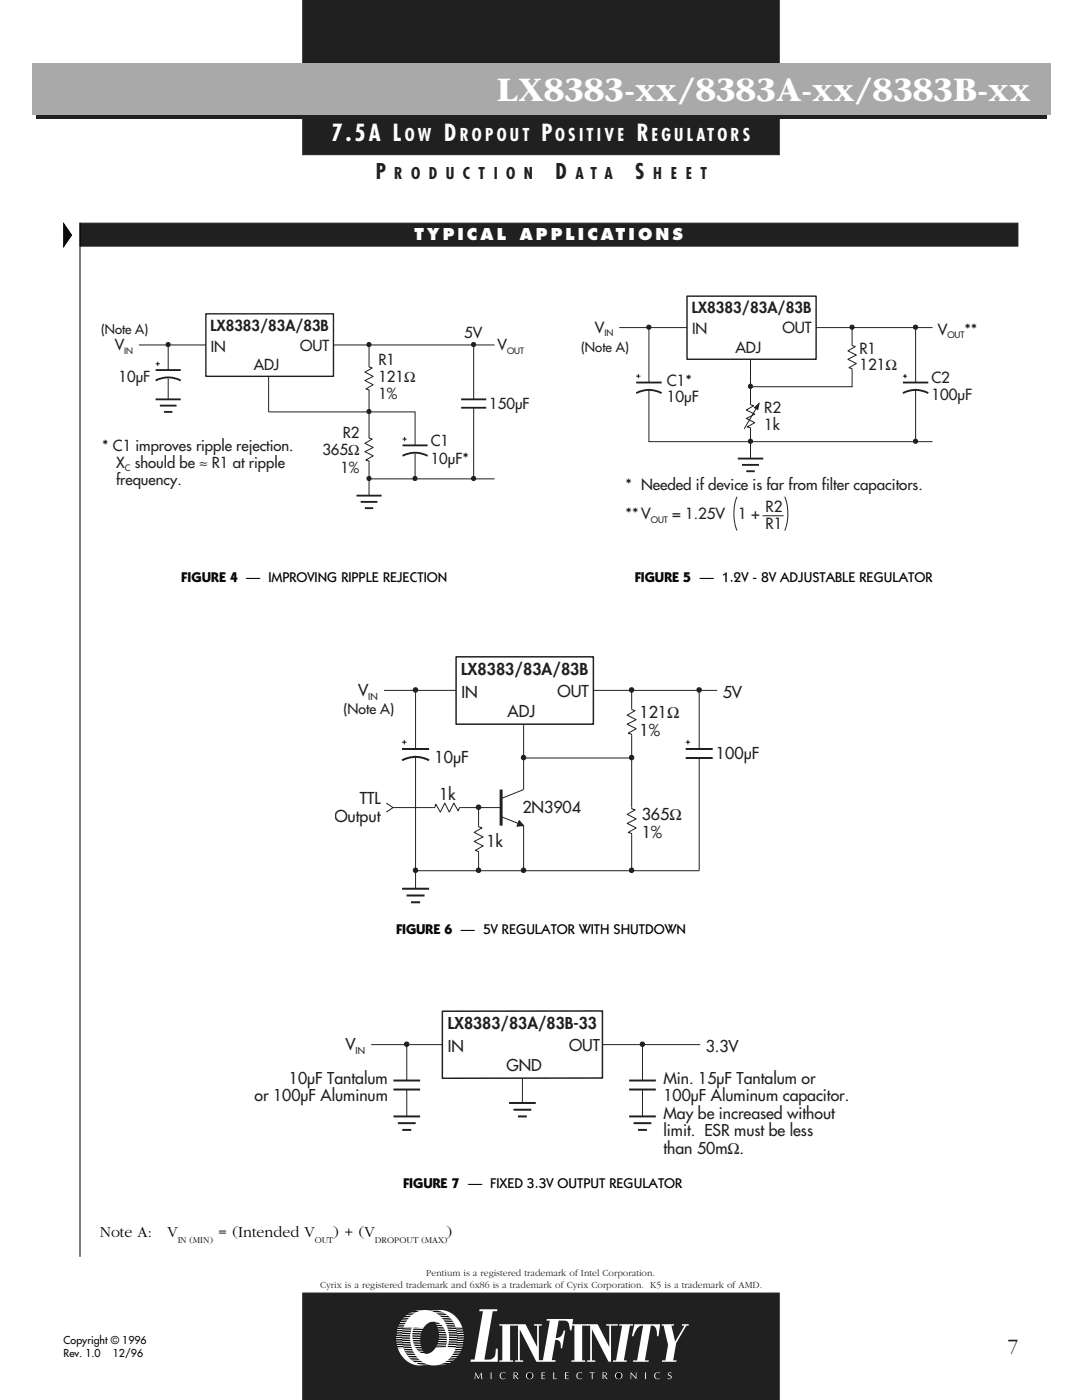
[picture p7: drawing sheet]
<svg xmlns="http://www.w3.org/2000/svg" width="216mm" height="279mm" viewBox="0 0 216 279" stroke-linecap="round" stroke-linejoin="round" font-family="sans-serif">
<path d="M7.1 13.5h201.7v10.3h-201.7z" fill="#231f20"/>
<path d="M60.4 -.1h95.1v31h-95.1z" fill="#231f20" stroke="#231f20" stroke-width=".2"/>
<path d="M6.3 12.7h203.2v10.3h-203.2z" fill="#a8a9ad"/>
<path d="M60.4 258.1h95.1v21.3h-95.1z" fill="#231f20" stroke="#231f20" stroke-width=".2"/>
<g fill="#fff">
<path d="M95.7 261.3h3.5v.4h-.9l-1.7 9.6h.6a1.46 1.46 0 0 0 1.7-1.7v-.4h.4v2.6h-5.4l.1-.5h.7l1.7-9.6h-.8z"/>
<path d="M99.6 264.3h3.2v.3h-1v6.9h.6v.3h-2.8v-.3h.6v-6.9h-.6z"/>
<path d="M109.1 263.2h5.3l-.4 2.3h-.3a1.78 1.78 0 0 0-.9-1.9h-1.3l-.6 3.4a1.49 1.49 0 0 0 1.6-1.5h.3l-.6 3.6h-.3a1.24 1.24 0 0 0-1.1-1.7l-.7 4.1h.8l-.1 .3h-3.4l.1-.3h.8l1.4-7.9h-.6z"/>
<path d="M114 264.3h3.3v.3h-1.1v6.9h.6v.3h-2.8v-.3h.6v-6.9h-.6z"/>
<path d="M123.6 264.3h2.7v.3h-.6l-1.2 6.9h.6l-.1 .3h-2.7v-.3h.6l1.2-6.9h-.6z"/>
<path d="M126.6 264.3h5.1l-.3 2.4h-.3v-.3a1.34 1.34 0 0 0-1.2-1.8l-1.2 6.9h.8l-.1 .3h-3.1v-.3h.8l1.2-6.9a2.02 2.02 0 0 0-1.8 1.8l-.1 .3h-.3z"/>
<path d="M132.1 264.3h2.4v.3h-.5l.7 3.1 1.9-3.1h-.5v-.3h1.3v.3h-.4l-2.1 3.5-.6 3.4h.7v.3h-2.9v-.3h.7l.5-3.1-.9-3.8h-.4z"/>
<path d="M94.9 273.9l.6 1 .6-1 .1 1.3h-.1l-.1-1-.6 1-.5-1-.1 1h-.1z"/>
<path d="M97.9 273.9h.2v1.3h-.2z"/>
<path d="M99.9 274l.5-.1h.5l-.1 .2a.59 .59 0 0 0-.8 .1 .59 .59 0 0 0 0 .8 .59 .59 0 0 0 .8 0 .68 .68 0 0 1-1 0 .68 .68 0 0 1 .1-1z"/>
<path d="M102.5 273.9l.8 .1a.38 .38 0 0 1-.4 .6l.6 .6h-.3l-.5-.6v.6h-.2z"/>
</g>
<path d="M102.7 274h.4l-.1 .4-.3 .1z" fill="#000"/>
<circle cx="105.7" cy="274.6" r=".73" fill="#fff"/>
<path d="M105.3 274.1a.57 .57 0 0 1 .8 .1 .57 .57 0 0 1-.1 .8 .57 .57 0 0 1-.8-.2z" fill="#000"/>
<g fill="#fff">
<path d="M108.1 273.9h.7v.1h-.6v.5h.5v.1h-.5v.5h.6v.1h-.7z"/>
<path d="M110.4 273.9h.2v1.2h.5v.1h-.7z"/>
<path d="M112.8 273.9h.7v.1h-.6v.5h.5v.1h-.5v.5h.6v.1h-.7z"/>
<path d="M115.2 274l.5-.1h.5l-.1 .2a.59 .59 0 0 0-.8 .1 .59 .59 0 0 0 0 .8 .59 .59 0 0 0 .8 0 .68 .68 0 0 1-1 0 .68 .68 0 0 1 .1-1z"/>
<path d="M117.6 273.9h1.1v.1h-.4v1.2h-.2v-1.2h-.5z"/>
<path d="M120.2 273.9l.9 .1a.38 .38 0 0 1-.4 .6l.5 .6h-.2l-.5-.6-.1 .6h-.2z"/>
</g>
<path d="M120.4 274h.5l-.1 .4-.4 .1z" fill="#000"/>
<circle cx="123.4" cy="274.6" r=".73" fill="#fff"/>
<path d="M123.1 274.1a.57 .57 0 0 1 .8 .1 .57 .57 0 0 1-.1 .8 .57 .57 0 0 1-.8-.2z" fill="#000"/>
<g fill="#fff">
<path d="M125.8 273.9l1.1 1v-1h.1v1.3l-1-1v1h-.2z"/>
<path d="M128.7 273.9h.2v1.3h-.2z"/>
<path d="M130.7 274l.6-.1h.4v.2a.59 .59 0 0 0-.8 .1 .59 .59 0 0 0 0 .8 .59 .59 0 0 0 .8 0 .68 .68 0 0 1-1 0 .68 .68 0 0 1 0-1z"/>
<path d="M133.3 274l.4-.1h.3l-.1 .2-.2-.2-.2 .1v.4a.46 .46 0 0 1 .5 .3 .46 .46 0 0 1-.2 .5h-.4l-.2-.1 .1-.1 .3 .2 .2-.2a.47 .47 0 0 0-.4-.5z"/>
<path d="M102.8 264.3h2.1l2.3 4.5v-4.2h-.7v-.3h1.6v.3h-.6v7.2h-.5l-3.3-6.5v6.2h.7v.3h-1.6v-.3h.6v-6.9h-.6z"/>
<path d="M117.2 264.3h2.1l2.3 4.5v-4.2h-.7v-.3h2.4v.3h-1.4v7.2h-.5l-3.3-6.5v6.2h.7v.3h-1.6v-.3h.6v-6.9h-.6z"/>
</g>
<path d="M88.2 265l4-.1a5.9 5.9 0 0 1-2.7 7.2 4.2 4.2 0 0 1-4.5-.7l.3-.5a2.27 2.27 0 0 0 3.1-1.4 4.8 4.8 0 0 0-.2-4.5z" fill="#000"/>
<path d="M92.6 264.9l-5 .2" fill="none" stroke="#fff" stroke-width=".22"/>
<path d="M92.6 265.4l-5.2 .2" fill="none" stroke="#fff" stroke-width=".21"/>
<g fill="none" stroke="#fff" stroke-width=".2">
<path d="M91.9 272.3l-6.3 .2M92 271.8l-6.5 .3M92.1 271.4l-6.5 .2M92.1 270.9l-6.3 .2M92.2 270.5l-6.3 .2M92.2 270l-6.2 .2M92.3 269.5l-6.1 .2M92.3 269.1l-6 .2M92.4 268.6l-5.9 .2M92.5 268.2l-5.9 .2M92.5 267.7l-5.8 .2M92.6 267.2l-5.7 .2"/>
<path d="M92.6 266.8l-5.6 .2M92.6 265.9l-5.3 .1M92.6 266.3l-5.4 .2"/>
</g>
<path d="M84.8 262.7a4.4 4.4 0 0 1 7.4 2.2l-4 .1a2.26 2.26 0 0 0-2.2-1.3 2.26 2.26 0 0 0-2 1.7 4.3 4.3 0 0 0 1.3 5.5l-.3 .5a6.1 6.1 0 0 1-.2-8.7z" fill="#fff"/>
<path d="M80.7 262.8a4.2 4.2 0 0 1 5.9-.2l-.3 .5a2.27 2.27 0 0 0-3.1 1.4 4.8 4.8 0 0 0 .2 4.4l-4 .2a6.2 6.2 0 0 1 1.3-6.3z" fill="#000"/>
<path d="M84 268.8l-5 .2" fill="none" stroke="#fff" stroke-width=".22"/>
<path d="M84.2 268.4l-5.2 .1" fill="none" stroke="#fff" stroke-width=".21"/>
<g fill="none" stroke="#fff" stroke-width=".2">
<path d="M84.3 267.9l-5.3 .2M84.4 267.4l-5.4 .2M84.6 267l-5.6 .2M84.7 266.5l-5.7 .2M84.9 266.1l-5.8 .2M85 265.6l-5.9 .2M85.1 265.1l-5.9 .2M85.3 264.7l-6 .2M85.4 264.2l-6.1 .2M85.5 263.7l-6.1 .3M85.7 263.3l-6.3 .2M85.8 262.8l-6.3 .2"/>
<path d="M86 262.4l-6.5 .2M86 261.4l-6.3 .3M86.1 261.9l-6.5 .2"/>
</g>
<path d="M79.4 269.1l4-.2a2.26 2.26 0 0 0 2.2 1.3 2.26 2.26 0 0 0 2-1.6 4.3 4.3 0 0 0-1.3-5.5l.3-.5a6 6 0 0 1-1.2 9.6 4.5 4.5 0 0 1-6-3.1z" fill="#fff"/>
<path d="M83.7 262.6a4.3 4.3 0 0 1 6.9 1.6 6.4 6.4 0 0 1 .3 4.9l-4-.2a4.5 4.5 0 0 0-.9-5.8 1.98 1.98 0 0 0-2 0zM80.5 264.9l4 .1a4.5 4.5 0 0 0 1 5.8 1.98 1.98 0 0 0 1.9 .1l.3 .5a4.3 4.3 0 0 1-6.9-1.7 6.4 6.4 0 0 1-.3-4.8z" fill="#000"/>
<path d="M80.1 264.9l5.1 .2M86.3 268.8l5 .2" fill="none" stroke="#fff" stroke-width=".22"/>
<path d="M80.1 265.4l5.2 .2M86.1 268.4l5.2 .1" fill="none" stroke="#fff" stroke-width=".21"/>
<g fill="none" stroke="#fff" stroke-width=".2">
<path d="M80.1 266.8l11.2 .4M80.1 266.3l11.2 .4M80.1 265.9l11.1 .4M80.2 267.2l11.1 .4M80.2 267.7l5.8 .2M80.3 268.2l5.8 .2M80.3 268.6l6 .2M80.4 269.1l6 .2M80.5 269.5l6.1 .2M80.5 270l6.2 .2M80.6 270.5l6.2 .2M80.6 270.9l6.4 .2"/>
<path d="M80.7 271.4l6.4 .2M80.7 271.8l6.5 .3M80.8 272.3l6.4 .2M84.2 261.9l6.5 .2M84.3 261.4l6.3 .3M84.3 262.4l6.4 .2M84.5 262.8l6.3 .2M84.6 263.3l6.3 .2M84.7 263.7l6.2 .3M84.9 264.2l6.1 .2M85 264.7l6 .2M85.2 265.1l5.9 .2"/>
<path d="M85.3 265.6l5.8 .2M86 267.9l5.3 .2"/>
</g>
<g fill="#fff">
<path d="M81.7 262.9a4.3 4.3 0 0 1 7.3 1.3 6.1 6.1 0 0 1-1.3 7.2l-.3-.5a4.3 4.3 0 0 0 .1-6.9 2.18 2.18 0 0 0-3 1l-4-.1 .3-.8z"/>
<path d="M83.7 262.6l.3 .5a4.3 4.3 0 0 0-.1 6.8 2.18 2.18 0 0 0 3-1l4 .2a4.5 4.5 0 0 1-4.4 3.4 4.5 4.5 0 0 1-4.4-3.6 6.1 6.1 0 0 1 1.6-6.3z"/>
</g>
<path d="M16 44.5h187.1v4.6h-187.1z" fill="#231f20" stroke="#231f20" stroke-width=".2"/>
<path d="M12.7 44.6l1.6 2.3-1.6 2.3z" fill-rule="evenodd" fill="#000" stroke="#000" stroke-width=".2"/>
<path d="M16 44.4v206.4" fill="none" stroke="#000" stroke-width=".2"/>
<path d="M41.1 62.6h25.4v12.5h-25.4z" fill-rule="evenodd" fill="#fff" stroke="#231f20" stroke-width=".28"/>
<g fill="none" stroke="#231f20" stroke-width=".2">
<path d="M27.7 68.8h13.4M31.1 72.6h.8M31.5 72.2v.8M33.6 68.8v5.1M33.6 75.5v4.2M53.6 75.1v7.1h29.2v6.7M66.5 68.8h32.2M73.6 68.8v4.4l.7 .2-1.5 .9 1.7 .8-1.7 .8 1.7 .9-1.5 .8 .6 .2v9.6l.7 .2-1.5 .9 1.7 .8-1.7 .8 1.7 .9-1.5 .8 .6 .2v6.9M94.5 68.8v10.9M73.6 95.6h25.1M80.3 87.6h.9M80.7 87.2v.9"/>
<path d="M82.8 90.6v5M94.5 81.4v14.2"/>
</g>
<g fill="#231f20" stroke="#231f20" stroke-width=".2">
<circle cx="73.6" cy="68.8" r=".42"/>
<circle cx="73.6" cy="82.1" r=".42"/>
<circle cx="33.5" cy="68.8" r=".42"/>
<circle cx="94.5" cy="68.8" r=".42"/>
<circle cx="94.5" cy="95.5" r=".42"/>
<circle cx="82.8" cy="95.5" r=".42"/>
<circle cx="73.6" cy="95.5" r=".42"/>
</g>
<path d="M31.1 75.9a5.4 5.4 0 0 1 5 0M31.1 79.7h5M31.1 73.9h5M92 79.7h5M31.9 81h3.3M32.7 82.2h1.7M71.1 98.9h5M80.3 91a5.4 5.4 0 0 1 5 0M80.3 88.9h5M92 81.4h5M72 100.2h3.3M72.8 101.4h1.7" fill="none" stroke="#231f20" stroke-width=".37"/>
<path d="M137.1 59.1h25.7v12.6h-25.7z" fill-rule="evenodd" fill="#fff" stroke="#231f20" stroke-width=".28"/>
<g fill="none" stroke="#231f20" stroke-width=".2">
<path d="M123.6 65.4h13.5M127 75.1h.8M127.4 74.7v.8M129.5 77.6v10.5h56.6M129.5 65.4v10.9M149.8 71.7v9.1l.6 .2-1.5 .8 1.7 .9-1.7 .8 1.7 .8-1.5 .9 .7 .2v6.1M162.8 65.4h23.3M170 65.4v3.6l.7 .2-1.5 .8 1.7 .9-1.7 .8 1.7 .8-1.5 .9 .6 .2v3.6h-20.2M180.2 75.1h.8M180.6 74.7v.8M182.7 65.4v10.9M182.7 77.6v10.5"/>
<path d="M147.1 99.1a9.3 9.3 0 0 0 0 6.8M151.4 80.6l-2.9 5M156.6 99.1a9.3 9.3 0 0 1 0 6.8M152.1 102.9h4.3"/>
</g>
<g fill="#231f20" stroke="#231f20" stroke-width=".2">
<path d="M150.6 81.3l.8-.7-.2 1.1z"/>
<circle cx="170" cy="65.3" r=".42"/>
<circle cx="129.5" cy="65.3" r=".42"/>
<circle cx="182.7" cy="65.3" r=".42"/>
<circle cx="182.7" cy="88.1" r=".42"/>
<circle cx="149.7" cy="77.1" r=".42"/>
<circle cx="149.7" cy="88.1" r=".42"/>
</g>
<path d="M127 78.5a5.4 5.4 0 0 1 5 0M127 76.3h5M180.2 78.5a5.4 5.4 0 0 1 5 0M180.2 76.3h5M147.2 91.5h5.1M148.1 92.8h3.3M148.9 94h1.7" fill="none" stroke="#231f20" stroke-width=".37"/>
<path d="M91 131.1h27.4v13.4h-27.4z" fill-rule="evenodd" fill="#fff" stroke="#231f20" stroke-width=".3"/>
<g fill="none" stroke="#231f20" stroke-width=".2">
<path d="M76.6 137.8h14.4M82.9 137.8v11.7M118.4 137.8h24.7M126 137.8v3.8l.7 .2-1.6 .9 1.8 .9-1.8 .9 1.8 .9-1.5 .9 .6 .3v14.8l.7 .2-1.6 .9 1.8 .9-1.8 .9 1.8 .9-1.5 .9 .6 .2v7.5M139.5 137.8v11.7M80.2 148.1h.9M80.7 147.7v.9M82.9 150.8v26.6M104.5 144.5v13.1l-4.5 1.8M104.5 151.3h21.5M136.8 148.1h.9M137.3 147.7v.9"/>
<path d="M139.5 151.3v22.5h-56.6M77.1 160.3l1.3 .9-1.3 .9M78.4 161.2h8.3l.3-.7 .9 1.6 .9-1.8 .9 1.8 .9-1.8 .9 1.6 .2-.7h8.3M95.5 161.2v3.8l.7 .2-1.6 .9 1.8 .9-1.8 .9 1.8 .9-1.6 .9 .7 .2v3.9M100 163l4.5 1.8v9M74.1 208.5h16.8M81.2 208.5v7.1M81.2 217.4v5.4M104.2 215.2v4.9M117.5 208.5h22.2M128.2 208.5v7.1M128.2 217.4v5.4"/>
</g>
<g fill="#231f20" stroke="#231f20" stroke-width=".2">
<path d="M103.6 163.8l.9 1-1.3 .1z"/>
<circle cx="126" cy="137.7" r=".45"/>
<circle cx="82.9" cy="137.7" r=".45"/>
<circle cx="139.5" cy="137.7" r=".45"/>
<circle cx="126" cy="173.7" r=".45"/>
<circle cx="104.5" cy="151.2" r=".45"/>
<circle cx="126" cy="151.2" r=".45"/>
<circle cx="95.5" cy="161.1" r=".45"/>
<circle cx="82.9" cy="173.7" r=".45"/>
<circle cx="95.5" cy="173.7" r=".45"/>
<circle cx="104.5" cy="173.7" r=".45"/>
<circle cx="128.2" cy="208.4" r=".45"/>
<circle cx="81.2" cy="208.4" r=".45"/>
</g>
<g fill="none" stroke="#231f20" stroke-width=".4">
<path d="M80.2 151.7a5.7 5.7 0 0 1 5.4 0M80.2 149.5h5.4M136.8 149.5h5.4M136.8 151.3h5.4M80.2 177.4h5.4M81.1 178.7h3.6M82 180.1h1.8M78.5 215.6h5.3M78.5 217.4h5.3M125.5 215.6h5.4M125.5 217.4h5.4M78.5 222.8h5.3"/>
<path d="M79.4 224.1h3.5M80.3 225.5h1.8M101.6 220.1h5.3M102.5 221.5h3.5M103.4 222.8h1.7M125.5 222.8h5.4M126.4 224.1h3.6M127.3 225.5h1.8"/>
</g>
<path d="M100 157.6v7.2" fill="none" stroke="#231f20" stroke-width=".6"/>
<path d="M88.3 201.8h31.9v13.3l-31.9 .1z" fill-rule="evenodd" fill="#fff" stroke="#231f20" stroke-width=".3"/>
<text font-size="6.3" fill="#fff" x="99.1" y="20.1">LX8383-xx/8383A-xx/8383B-xx</text>
<g font-size="4.6" fill="#fff">
<text x="66.1" y="28.2">7.5A L</text>
<text x="88.6" y="28.2">D</text>
<text x="108" y="28.2">P</text>
<text x="127.1" y="28.2">R</text>
</g>
<g font-size="4.2" fill="#231f20">
<text x="75" y="35.8">P</text>
<text x="110.8" y="35.8">D</text>
<text x="126.7" y="35.8">S</text>
<text x="201.1" y="270.1">7</text>
</g>
<g font-size="3.5" fill="#fff">
<text x="80.8" y="28.2">O W</text>
<text x="91.7" y="28.2">R O P O U T</text>
<text x="110.8" y="28.2">O S I T I V E</text>
<text x="130" y="28.2">E G U L AT O R S</text>
</g>
<g font-size="3.2" fill="#231f20">
<text x="78.7" y="35.8">R O D U C T I O N</text>
<text x="114.8" y="35.8">A T A</text>
<text x="130.4" y="35.8">H E E T</text>
<text x="92" y="134.7">LX8383/83A/83B</text>
<text x="71.4" y="138.9">V</text>
<text x="92.1" y="139.2">IN</text>
<text x="101.3" y="143.2">ADJ</text>
<text x="111.3" y="139">OUT</text>
<text x="127.6" y="143.4">121Ω</text>
<text x="144.2" y="139.3">5V</text>
<text x="127.6" y="146.9">1%</text>
<text x="86.7" y="152.3">10µF</text>
<text x="142.9" y="151.4">100µF</text>
<text x="71.8" y="160.5">TTL</text>
<text x="87.6" y="159.6">1k</text>
<text x="66.7" y="164">Output</text>
<text x="104.2" y="162.3">2N3904</text>
<text x="128" y="163.6">365Ω</text>
<text x="128" y="167.2">1%</text>
<text x="97.1" y="169">1k</text>
<text x="68.9" y="209.6">V</text>
<text x="89.3" y="209.9">IN</text>
<text x="89.4" y="205.5">LX8383/83A/83B-33</text>
<text x="113.6" y="209.7">OUT</text>
<text x="101.1" y="213.8">GND</text>
<text x="140.8" y="210">3.3V</text>
<text x="50.8" y="219.8">or 100µF Aluminum</text>
<text x="57.7" y="216.3">10µF Tantalum</text>
<text x="132.4" y="216.3">Min. 15µF Tantalum or</text>
<text x="132.4" y="219.8">100µF Aluminum capacitor.</text>
<text x="132.4" y="223.3">May be increased without</text>
<text x="132.4" y="226.8">limit. ESR must be less</text>
<text x="132.4" y="230.3">than 50mΩ.</text>
</g>
<g font-size="3.2" fill="#fff">
<text x="82.7" y="48">T Y P I C A L</text>
<text x="103.7" y="48">A P P L I C AT I O N S</text>
</g>
<g font-size="3.2">
<text x="19.9" y="246.9">Note A:</text>
<text x="33.4" y="246.9">V</text>
<text x="43.6" y="246.9">= (Intended V</text>
<text x="66.5" y="246.9">) + (V</text>
<text x="89.1" y="246.9">)</text>
</g>
<g font-size="3" fill="#231f20">
<text x="138" y="62.5">LX8383/83A/83B</text>
<text x="22.9" y="69.9">V</text>
<text x="42" y="66">LX8383/83A/83B</text>
<text x="42.1" y="70.2">IN</text>
<text x="59.9" y="70">OUT</text>
<text x="92.6" y="67.4">5V</text>
<text x="99.3" y="69.9">V</text>
<text x="118.7" y="66.4">V</text>
<text x="138.1" y="66.7">IN</text>
<text x="146.7" y="70.4">ADJ</text>
<text x="156.1" y="66.5">OUT</text>
<text x="171.5" y="70.6">R1</text>
<text x="187.1" y="66.8">V</text>
<text x="192.4" y="66.8">**</text>
<text x="23.6" y="76.1">10µF</text>
<text x="50.6" y="73.8">ADJ</text>
<text x="75.5" y="72.8">R1</text>
<text x="75.5" y="76.3">121Ω</text>
<text x="133.1" y="77">C1*</text>
<text x="171.5" y="73.9">121Ω</text>
<text x="185.8" y="76.5">C2</text>
<text x="75.5" y="79.7">1%</text>
<text x="97.6" y="81.6">150µF</text>
<text x="133.1" y="80.3">10µF</text>
<text x="152.5" y="82.4">R2</text>
<text x="185.8" y="79.8">100µF</text>
<text x="20.4" y="89.9">* C1 improves ripple rejection.</text>
<text x="68.4" y="87.4">R2</text>
<text x="85.9" y="89.1">C1</text>
<text x="152.5" y="85.7">1k</text>
<text x="23.2" y="93.4">X should be ≈ R1 at ripple</text>
<text x="64.3" y="90.9">365Ω</text>
<text x="67.9" y="94.3">1%</text>
<text x="85.9" y="92.5">10µF*</text>
<text x="23.2" y="96.8">frequency.</text>
<text x="124.8" y="97.9">* Needed if device is far from filter capacitors.</text>
<text x="124.8" y="103.6">** V</text>
<text x="134.1" y="103.6">= 1.25V</text>
<text x="147.3" y="103.6">1 +</text>
<text x="152.8" y="102.3">R2</text>
<text x="152.8" y="105.6">R1</text>
</g>
<g font-size="2.8">
<text x="36.2" y="116.2">FIGURE 4 — IMPROVING RIPPLE REJECTION</text>
<text x="126.6" y="116.2">FIGURE 5 — 1.2V - 8V ADJUSTABLE REGULATOR</text>
<text x="79" y="186.4">FIGURE 6 — 5V REGULATOR WITH SHUTDOWN</text>
<text x="80.4" y="237.1">FIGURE 7 — FIXED 3.3V OUTPUT REGULATOR</text>
</g>
<text font-size="2.8" fill="#231f20" x="68.5" y="142.4">(Note A)</text>
<g font-size="2.6" fill="#231f20">
<text x="20.2" y="66.6">(Note A)</text>
<text x="116" y="70.2">(Note A)</text>
</g>
<g font-size="2.1">
<text x="12.7" y="268.3">Copyright © 1996</text>
<text x="12.7" y="270.8">Rev. 1.0</text>
<text x="22.5" y="270.8">12/96</text>
</g>
<g font-size="1.9" fill="#231f20">
<text x="73.5" y="139.6">IN</text>
<text x="71" y="210.3">IN</text>
<text x="63.9" y="257">Cyrix is a registered trademark and 6x86 is a trademark of Cyrix Corporation. K5 is a trademark of AMD.</text>
<text x="85" y="254.7">Pentium is a registered trademark of Intel Corporation.</text>
</g>
<g font-size="1.8">
<text x="35.5" y="248">IN (MIN)</text>
<text x="62.8" y="248">OUT</text>
<text x="74.8" y="248">DROPOUT (MAX)</text>
</g>
<g font-size="1.7" fill="#231f20">
<text x="24.8" y="70.6">IN</text>
<text x="101.2" y="70.6">OUT</text>
<text x="120.6" y="67.1">IN</text>
<text x="189" y="67.6">OUT</text>
<text x="24.9" y="94.1">C</text>
<text x="129.9" y="104.3">OUT</text>
</g>
</svg>
